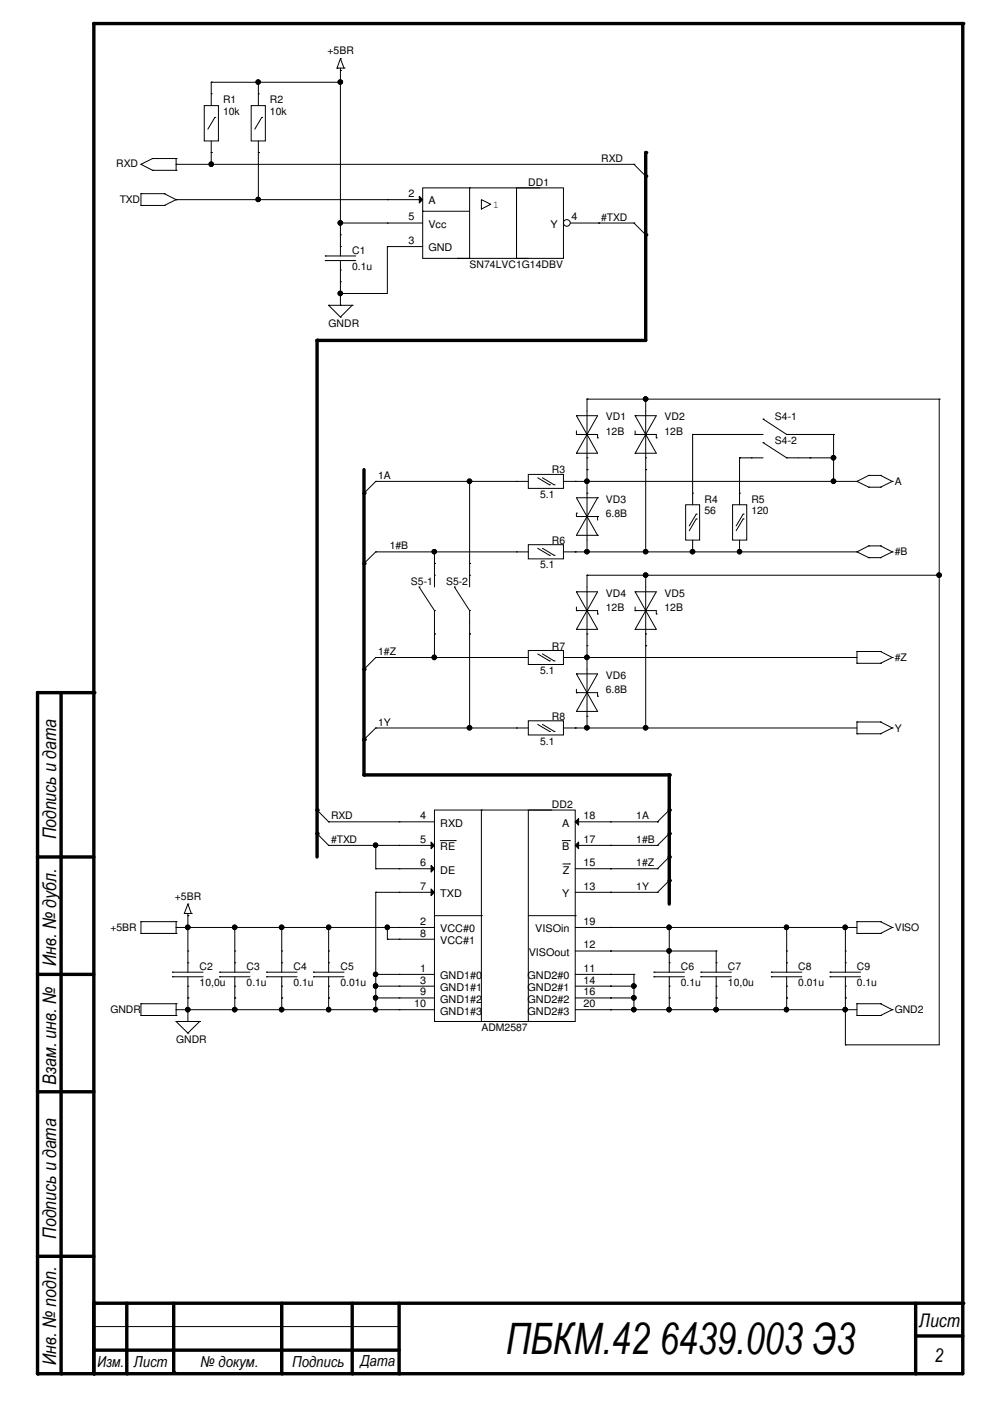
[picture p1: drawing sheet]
<svg xmlns="http://www.w3.org/2000/svg" width="210mm" height="297mm" viewBox="0 0 210 297" stroke-linecap="round" stroke-linejoin="round" font-family="sans-serif">
<path d="M136.9 32.3v39.9h-69.7v109.5M77.2 99.6v64.7h64.7v27.4M19.9 146.9v-141.9h184.2v271.3" fill="none" stroke="#000" stroke-width=".72"/>
<g fill="#000">
<circle cx="19.9" cy="5" r=".36"/>
<circle cx="204.1" cy="5" r=".36"/>
<circle cx="136.9" cy="32.3" r=".36"/>
<circle cx="136.9" cy="37.3" r=".36"/>
<circle cx="136.9" cy="49.8" r=".36"/>
<circle cx="67.2" cy="72.2" r=".36"/>
<circle cx="77.2" cy="104.6" r=".36"/>
<circle cx="77.2" cy="119.5" r=".36"/>
<circle cx="19.9" cy="146.9" r=".36"/>
<circle cx="77.2" cy="141.9" r=".36"/>
<circle cx="77.2" cy="156.8" r=".36"/>
<circle cx="67.2" cy="176.7" r=".36"/>
<circle cx="67.2" cy="171.7" r=".36"/>
<circle cx="77.2" cy="164.3" r=".36"/>
<circle cx="141.9" cy="164.3" r=".36"/>
<circle cx="141.9" cy="171.7" r=".36"/>
<circle cx="141.9" cy="176.7" r=".36"/>
<circle cx="141.9" cy="181.7" r=".36"/>
<circle cx="141.9" cy="186.7" r=".36"/>
</g>
<g fill="none" stroke="#000" stroke-width=".21">
<path d="M44.8 17.4h.1M44.8 17.4v2.5M44.8 17.4h27.4M54.8 17.4h.1M54.8 17.4v2.5M71.5 14.4h.1M71.5 14.4h1.4M72.2 14.9h.1M72.2 17.4h.1M72.2 12.4h.1M72.2 14.4v35.4M72.2 12.4l-.7 2"/>
<path d="M72.2 12.4l.7 2M72.9 14.4h.1M29.9 34.8h.1M29.9 34.8l2.4 1.3M32.3 36.1h.1M32.3 33.6h.1M32.3 36.1h5M32.3 33.6l-2.4 1.2M32.3 33.6h5M37.3 34.8h.1M37.3 33.6h.1M37.3 36.1h.1"/>
<path d="M37.3 34.8h97.1M37.3 33.6v2.5M44.8 32.3h.1M44.8 34.8h.1M44.8 32.3v2.5M54.8 32.3h.1M54.8 32.3v10M89.6 39.8h10v15h-10zM99.6 39.8h.1M99.6 39.8h14.9M109.5 39.8h10v15h-10zM134.4 34.8h.1"/>
<path d="M134.4 34.8l2.5 2.5M29.9 41.1h.1M29.9 43.6h.1M29.9 41.1h4.9M29.9 41.1v2.5M29.9 43.6h4.9M34.8 41.1h.1M34.8 43.6h.1M34.8 41.1l2.5 1.2M37.3 42.3h.1M37.3 42.3h52.3M37.3 42.3l-2.5 1.3"/>
<path d="M54.8 42.3h.1M72.2 47.3h.1M72.2 47.3h9.9M72.2 59.7v5M82.1 52.3h.1M82.1 42.3h.1M82.1 52.3v9.9h-9.9M88.9 41.6l.7 .7-.7 .8zM89.6 44.8h.1M89.6 44.8h10M97.1 54.8h.1M97.1 54.8h14.9"/>
<path d="M102.1 42.3l2 1-2 1zM127 47.3h.1M127 47.3h7.4M134.4 47.3h.1M134.4 47.3l2.5 2.5M69.7 64.7h.1M69.7 64.7h5M69.7 64.7l2.5 2.5M72.2 62.2h.1M72.2 64.7h.1M72.2 67.2h.1M74.7 64.7h.1"/>
<path d="M74.7 64.7l-2.5 2.5M124.5 84.6h.1M124.5 99.6h.1M124.5 84.6h74.6M124.5 99.6v2.5M136.9 84.6h.1M136.9 99.6h.1M136.9 99.6v17.4M146.9 92.1h.1M146.9 92.1h9.9M146.9 92.1v12.5M156.8 97.1h.1"/>
<path d="M156.8 97.1v7.5M171.7 97.1h.1M171.7 92.1h.1M171.7 97.1h5M171.7 92.1h5M176.7 92.1h.1M176.7 97.1h.1M176.7 92.1v10M199.1 84.6h.1M199.1 84.6v136.9h-19.9M77.2 119.5h.1M77.2 104.6h.1"/>
<path d="M79.7 102.1h.1M79.7 117h.1M79.7 102.1h29.8M79.7 117h29.8M79.7 117l-2.5 2.5M79.7 102.1l-2.5 2.5M92.1 119.5h.1M92.1 117h.1M92.1 117v2.5M99.6 119.5h.1M99.6 102.1h.1M99.6 102.1v22.4"/>
<path d="M122 117h.1M122 102.1h.1M122 102.1h59.7M122 117h59.7M124.5 102.1h.1M124.5 117h.1M136.9 117h.1M146.9 117h.1M156.8 117h.1M176.7 102.1h.1M181.7 102.1h.1M181.7 117h.1"/>
<path d="M181.7 102.1l2.5 1.2M181.7 117l2.5 1.2M184.2 100.8h.1M184.2 103.3h.1M184.2 115.7h.1M184.2 118.2h.1M184.2 100.8l-2.5 1.3M184.2 100.8h2.5M184.2 103.3h2.5M184.2 115.7l-2.5 1.3M184.2 115.7h2.5M184.2 118.2h2.5"/>
<path d="M186.7 100.8h.1M186.7 103.3h.1M186.7 115.7h.1M186.7 118.2h.1M186.7 100.8l2.5 1.3M186.7 115.7l2.5 1.3M189.2 102.1h.1M189.2 117h.1M189.2 102.1l-2.5 1.2M189.2 117l-2.5 1.2M79.7 139.4h.1M79.7 139.4h29.8"/>
<path d="M79.7 139.4l-2.5 2.5M92.1 134.4h.1M92.1 134.4v5M96.4 124.5h.1M96.4 124.5l3.2 5M99.6 134.4h.1M99.6 129.5h.1M99.6 122h.1M99.6 129.5v24.8M109.5 139.4h.1M122 139.4h.1M122 139.4h59.7"/>
<path d="M124.5 139.4h.1M124.5 122h.1M124.5 136.9v2.5M124.5 122h74.6M136.9 136.9h.1M136.9 122h.1M136.9 136.9v17.4M181.7 138.1h.1M181.7 138.1v2.5M181.7 138.1h5M186.7 138.1h.1M186.7 138.1l2.5 1.3"/>
<path d="M189.2 139.4h.1M189.2 139.4l-2.5 1.2M199.1 122h.1M77.2 156.8h.1M77.2 141.9h.1M79.7 154.3h.1M79.7 154.3h29.8M79.7 154.3l-2.5 2.5M99.6 154.3h.1M122 154.3h.1M122 154.3h59.7M124.5 154.3h.1"/>
<path d="M136.9 154.3h.1M181.7 140.6h.1M181.7 155.6h.1M181.7 153.1h.1M181.7 153.1v2.5M181.7 140.6h5M181.7 153.1h5M181.7 155.6h5M186.7 140.6h.1M186.7 153.1h.1M186.7 155.6h.1M186.7 153.1l2.5 1.2"/>
<path d="M189.2 154.3h.1M189.2 154.3l-2.5 1.3M67.2 171.7h.1M67.2 176.7h.1M67.2 171.7l2.5 2.5M67.2 176.7l2.5 2.5M69.7 174.2h.1M69.7 179.2h.1M69.7 174.2h22.4M69.7 179.2h22.4M79.7 179.2h.1M79.7 179.2v5"/>
<path d="M84.6 174.2h.1M84.6 179.2h.1M91.4 178.5l.7 .7-.7 .8zM92.1 171.7h10v44.9h-10zM93.3 178.2h3.2M96.5 178.2h.1M102.1 171.7h.1M102.1 171.7h14.9M112 171.7h10v44.9h-10zM119.2 178.2h1.5M120.7 178.2h.1M122 179.2l.7-.7v1.5z"/>
<path d="M122 174.2l.7-.7v1.5zM122 174.2h17.4M122 179.2h17.4M129.5 179.2h.1M129.5 174.2h.1M139.4 174.2h.1M139.4 179.2h.1M141.9 171.7l-2.5 2.5M141.9 176.7l-2.5 2.5M29.9 197.9h.1M29.9 195.4h.1M29.9 195.4v2.5"/>
<path d="M29.9 195.4h7.4M29.9 197.9h7.4M37.3 196.6h.1M37.3 195.4h.1M37.3 197.9h.1M37.3 196.6h54.8M37.3 195.4v2.5M39.1 193.7h.1M39.1 193.7h1.5M39.8 196.6h.1M39.8 194.1h.1M39.8 191.7h.1"/>
<path d="M39.8 193.7v7.9M39.8 191.7l-.7 2M39.8 191.7l.8 2M40.6 193.7h.1M49.8 196.6h.1M49.8 196.6v5M59.7 196.6h.1M59.7 196.6v5M69.7 196.6h.1M69.7 196.6v9.5M79.7 189.2h.1M79.7 184.2h.1"/>
<path d="M79.7 189.2v24.9M79.7 189.2h12.4M79.7 184.2h12.4M82.1 199.1h.1M82.1 196.6h.1M82.1 196.6v2.5M82.1 199.1h10M84.6 196.6h.1M84.6 184.2h.1M84.6 189.2h.1M84.6 199.1h.1M91.4 183.5l.7 .7-.7 .7z"/>
<path d="M91.4 188.5l.7 .7-.7 .7zM92.1 194.1h10M102.1 194.1h.1M112 194.1h10M119.3 183.2h1.4M120.7 183.2h.1M122 194.1h.1M122 196.6h59.7M122 189.2h17.4M122 184.2h17.4M129.5 196.6h.1M129.5 184.2h.1"/>
<path d="M129.5 189.2h.1M139.4 184.2h.1M139.4 189.2h.1M141.9 196.6h.1M141.9 196.6v5M141.9 181.7l-2.5 2.5M141.9 186.7l-2.5 2.5M166.8 196.6h.1M166.8 196.6v5M179.2 196.6h.1M179.2 196.6v5M181.7 197.9h.1"/>
<path d="M181.7 195.4h.1M181.7 195.4h5M181.7 197.9h5M181.7 195.4v2.5M186.7 195.4h.1M186.7 197.9h.1M186.7 195.4l2.5 1.2M189.2 196.6h.1M189.2 196.6l-2.5 1.3M29.9 215.3h.1M29.9 212.8h.1M29.9 212.8v2.5"/>
<path d="M29.9 212.8h7.4M29.9 215.3h7.4M37.3 214.1h.1M37.3 212.8h.1M37.3 215.3h.1M37.3 216.6h.1M37.3 214.1h54.8M37.3 212.8v2.5M37.3 216.6h5M37.3 216.6l2.5 2.4M39.8 214.1h.1M39.8 211.6h.1"/>
<path d="M39.8 219h.1M39.8 211.6v5M42.3 216.6h.1M42.3 216.6l-2.5 2.4M49.8 214.1h.1M49.8 211.6h.1M49.8 211.6v2.5M59.7 211.6h.1M59.7 214.1h.1M59.7 211.6v2.5M66.5 207.1h.1M66.5 206.1h.1"/>
<path d="M66.5 207.1h6.4M66.5 206.1h6.4M69.7 211.6h.1M69.7 214.1h.1M69.7 209.1h.1M69.7 204.1h.1M69.7 201.6h.1M69.7 207.1v7M79.7 206.6h.1M79.7 211.6h.1M79.7 209.1h.1M79.7 214.1h.1"/>
<path d="M79.7 206.6h12.4M79.7 211.6h12.4M79.7 209.1h12.4M84.6 209.1h.1M84.6 214.1h.1M84.6 211.6h.1M84.6 206.6h.1M102.1 216.6h.1M102.1 216.6h9.9M122 214.1h59.7M122 206.6h12.4M122 211.6h12.4"/>
<path d="M122 209.1h12.4M122 201.6h29.8M129.5 201.6h.1M129.5 214.1h.1M129.5 206.6h.1M129.5 209.1h.1M129.5 211.6h.1M134.4 206.6h.1M134.4 214.1h.1M134.4 209.1h.1M134.4 211.6h.1M134.4 206.6v7.5"/>
<path d="M141.9 201.6h.1M141.9 211.6h.1M141.9 214.1h.1M141.9 211.6v2.5M151.8 211.6h.1M151.8 214.1h.1M151.8 211.6v2.5M166.8 211.6h.1M166.8 214.1h.1M166.8 211.6v2.5M179.2 211.6h.1M179.2 214.1h.1"/>
<path d="M179.2 211.6v9.9M181.7 215.3h.1M181.7 212.8h.1M181.7 212.8v2.5M181.7 212.8h5M181.7 215.3h5M186.7 212.8h.1M186.7 215.3h.1M186.7 212.8l2.5 1.3M189.2 214.1h.1M189.2 214.1l-2.5 1.2M179.2 221.5h.1"/>
<circle cx="54.7" cy="17.4" r=".47"/>
<circle cx="72.2" cy="17.4" r=".48"/>
<circle cx="44.8" cy="34.8" r=".48"/>
<circle cx="54.7" cy="42.3" r=".47"/>
<circle cx="72.2" cy="47.3" r=".49"/>
<circle cx="72.2" cy="62.2" r=".49"/>
<circle cx="136.9" cy="84.6" r=".49"/>
<circle cx="176.7" cy="97" r=".49"/>
<circle cx="92.1" cy="117" r=".47"/>
<circle cx="99.5" cy="102" r=".49"/>
<circle cx="124.4" cy="102" r=".49"/>
<circle cx="124.4" cy="117" r=".48"/>
<circle cx="136.9" cy="117" r=".48"/>
<circle cx="146.8" cy="117" r=".48"/>
<circle cx="156.8" cy="117" r=".47"/>
<circle cx="176.7" cy="102" r=".49"/>
<circle cx="92.1" cy="139.4" r=".48"/>
<circle cx="124.4" cy="139.4" r=".49"/>
<circle cx="136.9" cy="121.9" r=".49"/>
<circle cx="199.1" cy="121.9" r=".49"/>
<circle cx="99.6" cy="154.3" r=".48"/>
<circle cx="124.4" cy="154.3" r=".48"/>
<circle cx="136.9" cy="154.3" r=".48"/>
<circle cx="79.6" cy="179.2" r=".47"/>
<circle cx="39.8" cy="196.6" r=".49"/>
<circle cx="49.8" cy="196.6" r=".49"/>
<circle cx="59.7" cy="196.6" r=".49"/>
<circle cx="69.7" cy="196.6" r=".48"/>
<circle cx="82.1" cy="196.6" r=".48"/>
<circle cx="141.8" cy="196.6" r=".48"/>
<circle cx="166.7" cy="196.6" r=".48"/>
<circle cx="179.2" cy="196.6" r=".48"/>
<circle cx="39.8" cy="214.1" r=".49"/>
<circle cx="49.8" cy="214.1" r=".49"/>
<circle cx="59.7" cy="214.1" r=".49"/>
<circle cx="69.7" cy="214.1" r=".48"/>
<circle cx="79.6" cy="209.1" r=".48"/>
<circle cx="79.6" cy="214.1" r=".48"/>
<circle cx="79.6" cy="211.6" r=".48"/>
<circle cx="79.6" cy="206.6" r=".47"/>
<circle cx="134.4" cy="211.6" r=".49"/>
<circle cx="134.4" cy="209.1" r=".49"/>
<circle cx="134.4" cy="214.1" r=".49"/>
<circle cx="141.8" cy="201.6" r=".48"/>
<circle cx="141.8" cy="214.1" r=".48"/>
<circle cx="151.8" cy="214.1" r=".49"/>
<circle cx="166.7" cy="214.1" r=".48"/>
<circle cx="179.2" cy="214.1" r=".48"/>
</g>
<g fill="#000">
<path d="M88.9 41.6l.7 .7-.7 .8zM91.4 178.5l.7 .7-.7 .8zM122 179.2l.7-.7v1.5zM122 174.2l.7-.7v1.5zM91.4 183.5l.7 .7-.7 .7zM91.4 188.5l.7 .7-.7 .7z"/>
<circle cx="54.7" cy="17.4" r=".47"/>
<circle cx="72.2" cy="17.4" r=".48"/>
<circle cx="44.8" cy="34.8" r=".48"/>
<circle cx="54.7" cy="42.3" r=".47"/>
<circle cx="72.2" cy="47.3" r=".49"/>
<circle cx="72.2" cy="62.2" r=".49"/>
<circle cx="136.9" cy="84.6" r=".49"/>
<circle cx="176.7" cy="97" r=".49"/>
<circle cx="92.1" cy="117" r=".47"/>
<circle cx="99.5" cy="102" r=".49"/>
<circle cx="124.4" cy="102" r=".49"/>
<circle cx="124.4" cy="117" r=".48"/>
<circle cx="136.9" cy="117" r=".48"/>
<circle cx="146.8" cy="117" r=".48"/>
<circle cx="156.8" cy="117" r=".47"/>
<circle cx="176.7" cy="102" r=".49"/>
<circle cx="92.1" cy="139.4" r=".48"/>
<circle cx="124.4" cy="139.4" r=".49"/>
<circle cx="136.9" cy="121.9" r=".49"/>
<circle cx="199.1" cy="121.9" r=".49"/>
<circle cx="99.6" cy="154.3" r=".48"/>
<circle cx="124.4" cy="154.3" r=".48"/>
<circle cx="136.9" cy="154.3" r=".48"/>
<circle cx="79.6" cy="179.2" r=".47"/>
<circle cx="39.8" cy="196.6" r=".49"/>
<circle cx="49.8" cy="196.6" r=".49"/>
<circle cx="59.7" cy="196.6" r=".49"/>
<circle cx="69.7" cy="196.6" r=".48"/>
<circle cx="82.1" cy="196.6" r=".48"/>
<circle cx="141.8" cy="196.6" r=".48"/>
<circle cx="166.7" cy="196.6" r=".48"/>
<circle cx="179.2" cy="196.6" r=".48"/>
<circle cx="39.8" cy="214.1" r=".49"/>
<circle cx="49.8" cy="214.1" r=".49"/>
<circle cx="59.7" cy="214.1" r=".49"/>
<circle cx="69.7" cy="214.1" r=".48"/>
<circle cx="79.6" cy="209.1" r=".48"/>
<circle cx="79.6" cy="214.1" r=".48"/>
<circle cx="79.6" cy="211.6" r=".48"/>
<circle cx="79.6" cy="206.6" r=".47"/>
<circle cx="134.4" cy="211.6" r=".49"/>
<circle cx="134.4" cy="209.1" r=".49"/>
<circle cx="134.4" cy="214.1" r=".49"/>
<circle cx="141.8" cy="201.6" r=".48"/>
<circle cx="141.8" cy="214.1" r=".48"/>
<circle cx="151.8" cy="214.1" r=".49"/>
<circle cx="166.7" cy="214.1" r=".48"/>
<circle cx="179.2" cy="214.1" r=".48"/>
</g>
<circle cx="120.2" cy="47.3" r=".71" fill="#fff"/>
<g fill="none" stroke="#000" stroke-width=".21">
<path d="M44.8 19.9h.1M44.8 19.9v2.5M54.8 19.9h.1M54.8 19.9v2.5M43.3 22.4h3v7.5h-3zM44.8 32.3h.1M44.8 29.9v2.4M45.6 24.9h.1M45.6 24.9l-1.5 2.5M53.3 22.4h3v7.5h-3zM54.8 32.3h.1M54.8 29.9v2.4"/>
<path d="M55.5 24.9h.1M55.5 24.9l-1.5 2.5M69 55.2h.1M69 54.3h.1M69 55.2h6.4M69 54.3h6.4M72.2 57.2h.1M72.2 52.3h.1M72.2 49.8h.1M72.2 59.7h.1M72.2 49.8v4.5M72.2 55.2v4.5"/>
<path d="M82.1 52.3h.1M82.1 47.3h.1M82.1 47.3h7.5M82.1 52.3h7.5M120.9 47.3h6.1M127 47.3h.1M122.2 88.1h.1M122.2 92.1h.1M122.2 96.1h.1M122.2 91.4v.7M122.2 92.1h4.5v.7M122.2 88.1l4.5 8h-4.5"/>
<path d="M122.2 88.1h4.5l-4.5 8M124.5 92.1h.1M124.5 97.1h.1M124.5 84.6h.1M124.5 99.6h.1M124.5 84.6v15M126.7 92.8h.1M134.7 88.1h.1M134.7 92.1h.1M134.7 96.1h.1M134.7 92.1h4.4v.7M134.7 91.4v.7"/>
<path d="M134.7 88.1h4.4l-4.4 8M134.7 88.1l2.2 4M136.9 92.1h.1M136.9 97.1h.1M136.9 84.6h.1M136.9 99.6h.1M136.9 84.6v15M136.9 92.1l2.2 4h-4.4M139.1 92.8h.1M156.8 92.1h.1M156.8 97.1h.1M156.8 92.1h5"/>
<path d="M156.8 97.1h5M159.3 92.1h.1M159.3 97.1h.1M161.8 88.9h.1M161.8 93.9h.1M161.8 88.9l5 3.2M161.8 93.9l5 3.2M166.8 92.1h.1M166.8 97.1h.1M166.8 92.1h4.9M166.8 97.1h4.9M171.7 92.1h.1"/>
<path d="M171.7 97.1h.1M92.1 119.5h.1M92.1 119.5v5M109.5 117h.1M109.5 102.1h.1M109.5 117h2.5M109.5 102.1h2.5M112 115.5h7.5v3h-7.5zM112 100.6h7.5v2.9h-7.5zM114 116.2l2.5 1.5M114 101.3l2.5 1.5M115 116.2l2.5 1.5"/>
<path d="M115 101.3l2.5 1.5M116.5 117.7h.1M116.5 102.8h.1M117.5 117.7h.1M117.5 102.8h.1M119.5 117h2.5M119.5 102.1h2.5M122 117h.1M122 102.1h.1M122.2 108.8h.1M122.2 108.8v.7h4.5M124.5 109.5h.1"/>
<path d="M124.5 104.6h.1M124.5 117h.1M124.5 102.1h.1M124.5 102.1v14.9M124.5 109.5l2.2 4M126.7 113.5h.1M126.7 109.5h.1M126.7 105.5h.1M126.7 109.5v.8M126.7 105.5l-4.5 8h4.5M126.7 105.5h-4.5l2.3 4M145.4 107h2.9v7.5h-2.9z"/>
<path d="M146.9 117h.1M146.9 104.6h.1M146.9 104.6v2.4M146.9 114.5v2.5M147.6 110h.1M147.6 109h.1M147.6 110l-1.5 2.5M147.6 109l-1.5 2.5M155.3 107h3v7.5h-3zM156.8 117h.1M156.8 104.6h.1M156.8 104.6v2.4"/>
<path d="M156.8 114.5v2.5M157.6 110h.1M157.6 109h.1M157.6 110l-1.5 2.5M157.6 109l-1.5 2.5M88.9 124.5h.1M88.9 124.5l3.2 5M92.1 129.5h.1M92.1 122h.1M92.1 134.4h.1M92.1 129.5v4.9M109.5 139.4h.1"/>
<path d="M109.5 139.4h2.5M112 137.9h7.5v3h-7.5zM114 138.6l2.5 1.5M115 138.6l2.5 1.5M119.5 139.4h2.5M122 139.4h.1M122.2 125.5h.1M122.2 129.5h.1M122.2 133.4h.1M122.2 128.7v.8M122.2 129.5h4.5v.7M122.2 125.5h4.5l-4.5 7.9"/>
<path d="M122.2 125.5l4.5 7.9h-4.5M124.5 139.4h.1M124.5 129.5h.1M124.5 134.4h.1M124.5 122h.1M124.5 136.9h.1M124.5 122v14.9M124.5 139.4v14.9M126.7 130.2h.1M134.7 125.5h.1M134.7 129.5h.1M134.7 133.4h.1"/>
<path d="M134.7 125.5l4.4 7.9h-4.4M134.7 125.5h4.4l-4.4 7.9M134.7 129.5h4.4v.7M134.7 128.7v.8M136.9 129.5h.1M136.9 134.4h.1M136.9 122h.1M136.9 136.9h.1M136.9 122v14.9M139.1 130.2h.1M109.5 154.3h.1M109.5 154.3h2.5"/>
<path d="M112 152.8h7.5v3h-7.5zM114 153.6l2.5 1.5M115 153.6l2.5 1.5M116.5 155.1h.1M116.5 140.1h.1M117.5 155.1h.1M117.5 140.1h.1M119.5 154.3h2.5M122 154.3h.1M122.2 142.9h.1M122.2 146.9h.1M122.2 150.8h.1"/>
<path d="M122.2 142.9l4.5 7.9h-4.5M122.2 142.9h4.5l-4.5 7.9M122.2 146.9h4.5v.7M122.2 146.1v.8M124.5 146.9h.1M124.5 151.8h.1M124.5 154.3h.1M126.7 147.6h.1M36.6 207.1h.1M36.6 206.1h.1M36.6 207.1h6.5M36.6 206.1h6.5"/>
<path d="M39.8 209.1h.1M39.8 204.1h.1M39.8 201.6h.1M39.8 211.6h.1M39.8 201.6v4.5M39.8 207.1v4.5M46.6 207.1h.1M46.6 206.1h.1M46.6 207.1h6.4M46.6 206.1h6.4M49.8 209.1h.1M49.8 204.1h.1"/>
<path d="M49.8 201.6h.1M49.8 211.6h.1M49.8 201.6v4.5M49.8 207.1v4.5M56.5 207.1h.1M56.5 206.1h.1M56.5 207.1h6.5M56.5 206.1h6.5M59.7 209.1h.1M59.7 204.1h.1M59.7 201.6h.1M59.7 211.6h.1"/>
<path d="M59.7 201.6v4.5M59.7 207.1v4.5M138.6 207.1h.1M138.6 206.1h.1M138.6 207.1h6.5M138.6 206.1h6.5M141.9 209.1h.1M141.9 204.1h.1M141.9 201.6h.1M141.9 211.6h.1M141.9 201.6v4.5M141.9 207.1v4.5"/>
<path d="M148.6 207.1h.1M148.6 206.1h.1M148.6 207.1h6.5M148.6 206.1h6.5M151.8 209.1h.1M151.8 204.1h.1M151.8 201.6h.1M151.8 211.6h.1M151.8 201.6v4.5M151.8 207.1v4.5M163.5 207.1h.1M163.5 206.1h.1"/>
<path d="M163.5 207.1h6.5M163.5 206.1h6.5M166.8 209.1h.1M166.8 204.1h.1M166.8 201.6h.1M166.8 211.6h.1M166.8 201.6v4.5M166.8 207.1v4.5M176 207.1h.1M176 206.1h.1M176 207.1h6.5M176 206.1h6.5"/>
<path d="M179.2 209.1h.1M179.2 204.1h.1M179.2 201.6h.1M179.2 211.6h.1M179.2 201.6v4.5M179.2 207.1v4.5M19.9 277h.1M19.9 276.6v.4M19.9 281.3h.1M19.9 281.3h64.7"/>
<circle cx="54.7" cy="17.4" r=".47"/>
<circle cx="72.2" cy="17.4" r=".48"/>
<circle cx="44.8" cy="34.8" r=".48"/>
<circle cx="54.7" cy="42.3" r=".47"/>
<circle cx="72.2" cy="47.3" r=".49"/>
<circle cx="120.2" cy="47.3" r=".71"/>
<circle cx="72.2" cy="62.2" r=".49"/>
<circle cx="136.9" cy="84.6" r=".49"/>
<circle cx="176.7" cy="97" r=".49"/>
<circle cx="92.1" cy="117" r=".47"/>
<circle cx="99.5" cy="102" r=".49"/>
<circle cx="124.4" cy="102" r=".49"/>
<circle cx="124.4" cy="117" r=".48"/>
<circle cx="136.9" cy="117" r=".48"/>
<circle cx="146.8" cy="117" r=".48"/>
<circle cx="156.8" cy="117" r=".47"/>
<circle cx="176.7" cy="102" r=".49"/>
<circle cx="92.1" cy="139.4" r=".48"/>
<circle cx="124.4" cy="139.4" r=".49"/>
<circle cx="136.9" cy="121.9" r=".49"/>
<circle cx="199.1" cy="121.9" r=".49"/>
<circle cx="99.6" cy="154.3" r=".48"/>
<circle cx="124.4" cy="154.3" r=".48"/>
<circle cx="136.9" cy="154.3" r=".48"/>
<circle cx="79.6" cy="179.2" r=".47"/>
<circle cx="39.8" cy="196.6" r=".49"/>
<circle cx="49.8" cy="196.6" r=".49"/>
<circle cx="59.7" cy="196.6" r=".49"/>
<circle cx="69.7" cy="196.6" r=".48"/>
<circle cx="82.1" cy="196.6" r=".48"/>
<circle cx="141.8" cy="196.6" r=".48"/>
<circle cx="166.7" cy="196.6" r=".48"/>
<circle cx="179.2" cy="196.6" r=".48"/>
<circle cx="39.8" cy="214.1" r=".49"/>
<circle cx="49.8" cy="214.1" r=".49"/>
<circle cx="59.7" cy="214.1" r=".49"/>
<circle cx="69.7" cy="214.1" r=".48"/>
<circle cx="79.6" cy="209.1" r=".48"/>
<circle cx="79.6" cy="214.1" r=".48"/>
<circle cx="79.6" cy="211.6" r=".48"/>
<circle cx="79.6" cy="206.6" r=".47"/>
<circle cx="134.4" cy="211.6" r=".49"/>
<circle cx="134.4" cy="209.1" r=".49"/>
<circle cx="134.4" cy="214.1" r=".49"/>
<circle cx="141.8" cy="201.6" r=".48"/>
<circle cx="141.8" cy="214.1" r=".48"/>
<circle cx="151.8" cy="214.1" r=".49"/>
<circle cx="166.7" cy="214.1" r=".48"/>
<circle cx="179.2" cy="214.1" r=".48"/>
</g>
<g fill="none" stroke="#000" stroke-width=".72">
<path d="M13 146.9v144.4M8 181.7h11.9M8 206.6h11.9M8 231.5h11.9M8 266.4h11.9M20.2 276.3h183.9v15h-196.1v-144.4h11.9v144.4M26.9 276.3v15M36.8 276.3v14.7M59.7 276.3v15M74.7 276.3v15M84.6 276.3v15M194.1 276.3v15"/>
<path d="M19.9 286.3h64.7M194.1 283.3h10"/>
</g>
<g fill="#000">
<circle cx="8" cy="146.9" r=".36"/>
<circle cx="8" cy="181.7" r=".36"/>
<circle cx="8" cy="206.6" r=".36"/>
<circle cx="8" cy="231.5" r=".36"/>
<circle cx="8" cy="266.4" r=".36"/>
<circle cx="19.9" cy="276.3" r=".36"/>
<circle cx="20.2" cy="276.3" r=".36"/>
<circle cx="204.1" cy="276.3" r=".36"/>
<circle cx="8" cy="291.3" r=".36"/>
<circle cx="13" cy="291.3" r=".36"/>
<circle cx="19.9" cy="291.3" r=".36"/>
<circle cx="19.9" cy="286.3" r=".36"/>
<circle cx="26.9" cy="291.3" r=".36"/>
<circle cx="36.8" cy="291" r=".36"/>
<circle cx="59.7" cy="291.3" r=".36"/>
<circle cx="74.7" cy="291.3" r=".36"/>
<circle cx="84.6" cy="291.3" r=".36"/>
<circle cx="194.1" cy="291.3" r=".36"/>
<circle cx="194.1" cy="283.3" r=".36"/>
</g>
<g fill="#000">
<circle cx="54.7" cy="17.4" r=".47"/>
<circle cx="72.2" cy="17.4" r=".48"/>
<circle cx="44.8" cy="34.8" r=".48"/>
<circle cx="54.7" cy="42.3" r=".47"/>
<circle cx="72.2" cy="47.3" r=".49"/>
<circle cx="72.2" cy="62.2" r=".49"/>
<circle cx="136.9" cy="84.6" r=".49"/>
<circle cx="176.7" cy="97" r=".49"/>
<circle cx="92.1" cy="117" r=".47"/>
<circle cx="99.5" cy="102" r=".49"/>
<circle cx="124.4" cy="102" r=".49"/>
<circle cx="124.4" cy="117" r=".48"/>
<circle cx="136.9" cy="117" r=".48"/>
<circle cx="146.8" cy="117" r=".48"/>
<circle cx="156.8" cy="117" r=".47"/>
<circle cx="176.7" cy="102" r=".49"/>
<circle cx="92.1" cy="139.4" r=".48"/>
<circle cx="124.4" cy="139.4" r=".49"/>
<circle cx="136.9" cy="121.9" r=".49"/>
<circle cx="199.1" cy="121.9" r=".49"/>
<circle cx="99.6" cy="154.3" r=".48"/>
<circle cx="124.4" cy="154.3" r=".48"/>
<circle cx="136.9" cy="154.3" r=".48"/>
<circle cx="79.6" cy="179.2" r=".47"/>
<circle cx="39.8" cy="196.6" r=".49"/>
<circle cx="49.8" cy="196.6" r=".49"/>
<circle cx="59.7" cy="196.6" r=".49"/>
<circle cx="69.7" cy="196.6" r=".48"/>
<circle cx="82.1" cy="196.6" r=".48"/>
<circle cx="141.8" cy="196.6" r=".48"/>
<circle cx="166.7" cy="196.6" r=".48"/>
<circle cx="179.2" cy="196.6" r=".48"/>
<circle cx="39.8" cy="214.1" r=".49"/>
<circle cx="49.8" cy="214.1" r=".49"/>
<circle cx="59.7" cy="214.1" r=".49"/>
<circle cx="69.7" cy="214.1" r=".48"/>
<circle cx="79.6" cy="209.1" r=".48"/>
<circle cx="79.6" cy="214.1" r=".48"/>
<circle cx="79.6" cy="211.6" r=".48"/>
<circle cx="79.6" cy="206.6" r=".47"/>
<circle cx="134.4" cy="211.6" r=".49"/>
<circle cx="134.4" cy="209.1" r=".49"/>
<circle cx="134.4" cy="214.1" r=".49"/>
<circle cx="141.8" cy="201.6" r=".48"/>
<circle cx="141.8" cy="214.1" r=".48"/>
<circle cx="151.8" cy="214.1" r=".49"/>
<circle cx="166.7" cy="214.1" r=".48"/>
<circle cx="179.2" cy="214.1" r=".48"/>
</g>
<text font-size="9.2" x="107.3" y="287">ПБКМ.42 6439.003 Э3</text>
<g font-size="4">
<text x="11.9" y="178" transform="rotate(-90 11.9 178)">Подпись и дата</text>
<text x="11.9" y="204.9" transform="rotate(-90 11.9 204.9)">Инв. № дубл.</text>
<text x="11.9" y="230" transform="rotate(-90 11.9 230)">Взам. инв. №</text>
<text x="11.9" y="262.6" transform="rotate(-90 11.9 262.6)">Подпись и дата</text>
<text x="194.9" y="281.3">Лист</text>
<text x="11.9" y="289.5" transform="rotate(-90 11.9 289.5)">Инв. № подп.</text>
<text x="198.1" y="288.8">2</text>
</g>
<g font-size="3.2">
<text x="20.7" y="289.8">Изм.</text>
<text x="28.4" y="289.8">Лист</text>
<text x="42.5" y="289.8">№ докум.</text>
<text x="62" y="289.8">Подпись</text>
<text x="76.4" y="289.6">Дата</text>
</g>
<g font-size="2.2">
<text x="69.5" y="11.5">+5BR</text>
<text x="47.3" y="21.9">R1</text>
<text x="57.2" y="21.9">R2</text>
<text x="47.3" y="24.4">10k</text>
<text x="57.2" y="24.4">10k</text>
<text x="24.6" y="35.4">RXD</text>
<text x="127.5" y="34.3">RXD</text>
<text x="86.6" y="41.8">2</text>
<text x="112" y="39.4">DD1</text>
<text x="25.4" y="43.1">TXD</text>
<text x="86.6" y="46.7">5</text>
<text x="90.8" y="43.3">A</text>
<text x="104.6" y="44.2">1</text>
<text x="121.2" y="46.7">4</text>
<text x="127.5" y="46.8">#TXD</text>
<text x="74.7" y="53.8">C1</text>
<text x="86.6" y="51.7">3</text>
<text x="90.8" y="53.3">GND</text>
<text x="90.8" y="48.3">Vcc</text>
<text x="116.7" y="48.3">Y</text>
<text x="74.7" y="57.3">0.1u</text>
<text x="99.6" y="56.8">SN74LVC1G14DBV</text>
<text x="69.7" y="69.3">GNDR</text>
<text x="128.4" y="89.2">VD1</text>
<text x="140.9" y="89.2">VD2</text>
<text x="164.3" y="89.2">S4-1</text>
<text x="128.4" y="92.2">12B</text>
<text x="140.9" y="92.2">12B</text>
<text x="164.3" y="94.1">S4-2</text>
<text x="80.2" y="101.6">1A</text>
<text x="117" y="100.4">R3</text>
<text x="114.5" y="105.6">5.1</text>
<text x="128.4" y="106.6">VD3</text>
<text x="149.4" y="106.6">R4</text>
<text x="159.3" y="106.6">R5</text>
<text x="189.7" y="102.8">A</text>
<text x="128.4" y="109.6">6.8B</text>
<text x="149.4" y="109.1">56</text>
<text x="159.3" y="109.1">120</text>
<text x="82.6" y="116.5">1#B</text>
<text x="117" y="115.3">R6</text>
<text x="189.7" y="117.8">#B</text>
<text x="87.1" y="124">S5-1</text>
<text x="94.6" y="124">S5-2</text>
<text x="114.5" y="120.5">5.1</text>
<text x="128.4" y="126.5">VD4</text>
<text x="128.4" y="129.5">12B</text>
<text x="140.9" y="126.5">VD5</text>
<text x="140.9" y="129.5">12B</text>
<text x="117" y="137.7">R7</text>
<text x="80.2" y="138.9">1#Z</text>
<text x="114.5" y="142.9">5.1</text>
<text x="128.4" y="143.9">VD6</text>
<text x="189.7" y="140.2">#Z</text>
<text x="128.4" y="146.9">6.8B</text>
<text x="80.2" y="153.8">1Y</text>
<text x="117" y="152.6">R8</text>
<text x="189.7" y="155.1">Y</text>
<text x="114.5" y="157.9">5.1</text>
<text x="70.2" y="173.7">RXD</text>
<text x="89.1" y="173.7">4</text>
<text x="117" y="171.3">DD2</text>
<text x="123.7" y="173.7">18</text>
<text x="134.9" y="173.7">1A</text>
<text x="70.2" y="178.7">#TXD</text>
<text x="89.1" y="178.7">5</text>
<text x="93.3" y="175.3">RXD</text>
<text x="119.2" y="175.3">A</text>
<text x="123.7" y="178.7">17</text>
<text x="134.9" y="178.7">1#B</text>
<text x="89.1" y="183.6">6</text>
<text x="93.3" y="180.3">RE</text>
<text x="93.3" y="185.2">DE</text>
<text x="119.2" y="180.3">B</text>
<text x="119.3" y="185.2">Z</text>
<text x="123.7" y="183.6">15</text>
<text x="134.9" y="183.7">1#Z</text>
<text x="37.1" y="190.7">+5BR</text>
<text x="89.1" y="188.6">7</text>
<text x="93.3" y="190.2">TXD</text>
<text x="119.2" y="190.2">Y</text>
<text x="123.7" y="188.6">13</text>
<text x="134.9" y="188.7">1Y</text>
<text x="23.4" y="197.4">+5BR</text>
<text x="89.1" y="196.1">2</text>
<text x="93.3" y="197.7">VCC#0</text>
<text x="113.5" y="197.7">VISOin</text>
<text x="123.7" y="196.1">19</text>
<text x="189.7" y="197.4">VISO</text>
<text x="89.1" y="198.6">8</text>
<text x="93.3" y="200.2">VCC#1</text>
<text x="112.1" y="202.6">VISOout</text>
<text x="123.7" y="201.1">12</text>
<text x="42.3" y="205.7">C2</text>
<text x="42.3" y="209.1">10,0u</text>
<text x="52.3" y="205.7">C3</text>
<text x="52.3" y="209.1">0.1u</text>
<text x="62.2" y="205.7">C4</text>
<text x="62.2" y="209.1">0.1u</text>
<text x="72.2" y="205.7">C5</text>
<text x="72.2" y="209.1">0.01u</text>
<text x="89.1" y="208.5">3</text>
<text x="89.1" y="206">1</text>
<text x="93.3" y="207.6">GND1#0</text>
<text x="111.8" y="207.6">GND2#0</text>
<text x="123.7" y="206">11</text>
<text x="123.7" y="208.5">14</text>
<text x="144.4" y="205.7">C6</text>
<text x="144.4" y="209.1">0.1u</text>
<text x="154.3" y="205.7">C7</text>
<text x="154.3" y="209.1">10,0u</text>
<text x="169.2" y="205.7">C8</text>
<text x="169.2" y="209.1">0.01u</text>
<text x="181.7" y="205.7">C9</text>
<text x="181.7" y="209.1">0.1u</text>
<text x="23.4" y="214.8">GNDR</text>
<text x="87.8" y="213.5">10</text>
<text x="89.1" y="211">9</text>
<text x="93.3" y="210.1">GND1#1</text>
<text x="93.3" y="215.1">GND1#3</text>
<text x="93.3" y="212.6">GND1#2</text>
<text x="111.8" y="210.1">GND2#1</text>
<text x="111.8" y="212.6">GND2#2</text>
<text x="111.8" y="215.1">GND2#3</text>
<text x="123.7" y="211">16</text>
<text x="123.7" y="213.5">20</text>
<text x="189.7" y="214.8">GND2</text>
<text x="37.3" y="221.1">GNDR</text>
<text x="102.1" y="218.6">ADM2587</text>
</g>
</svg>
